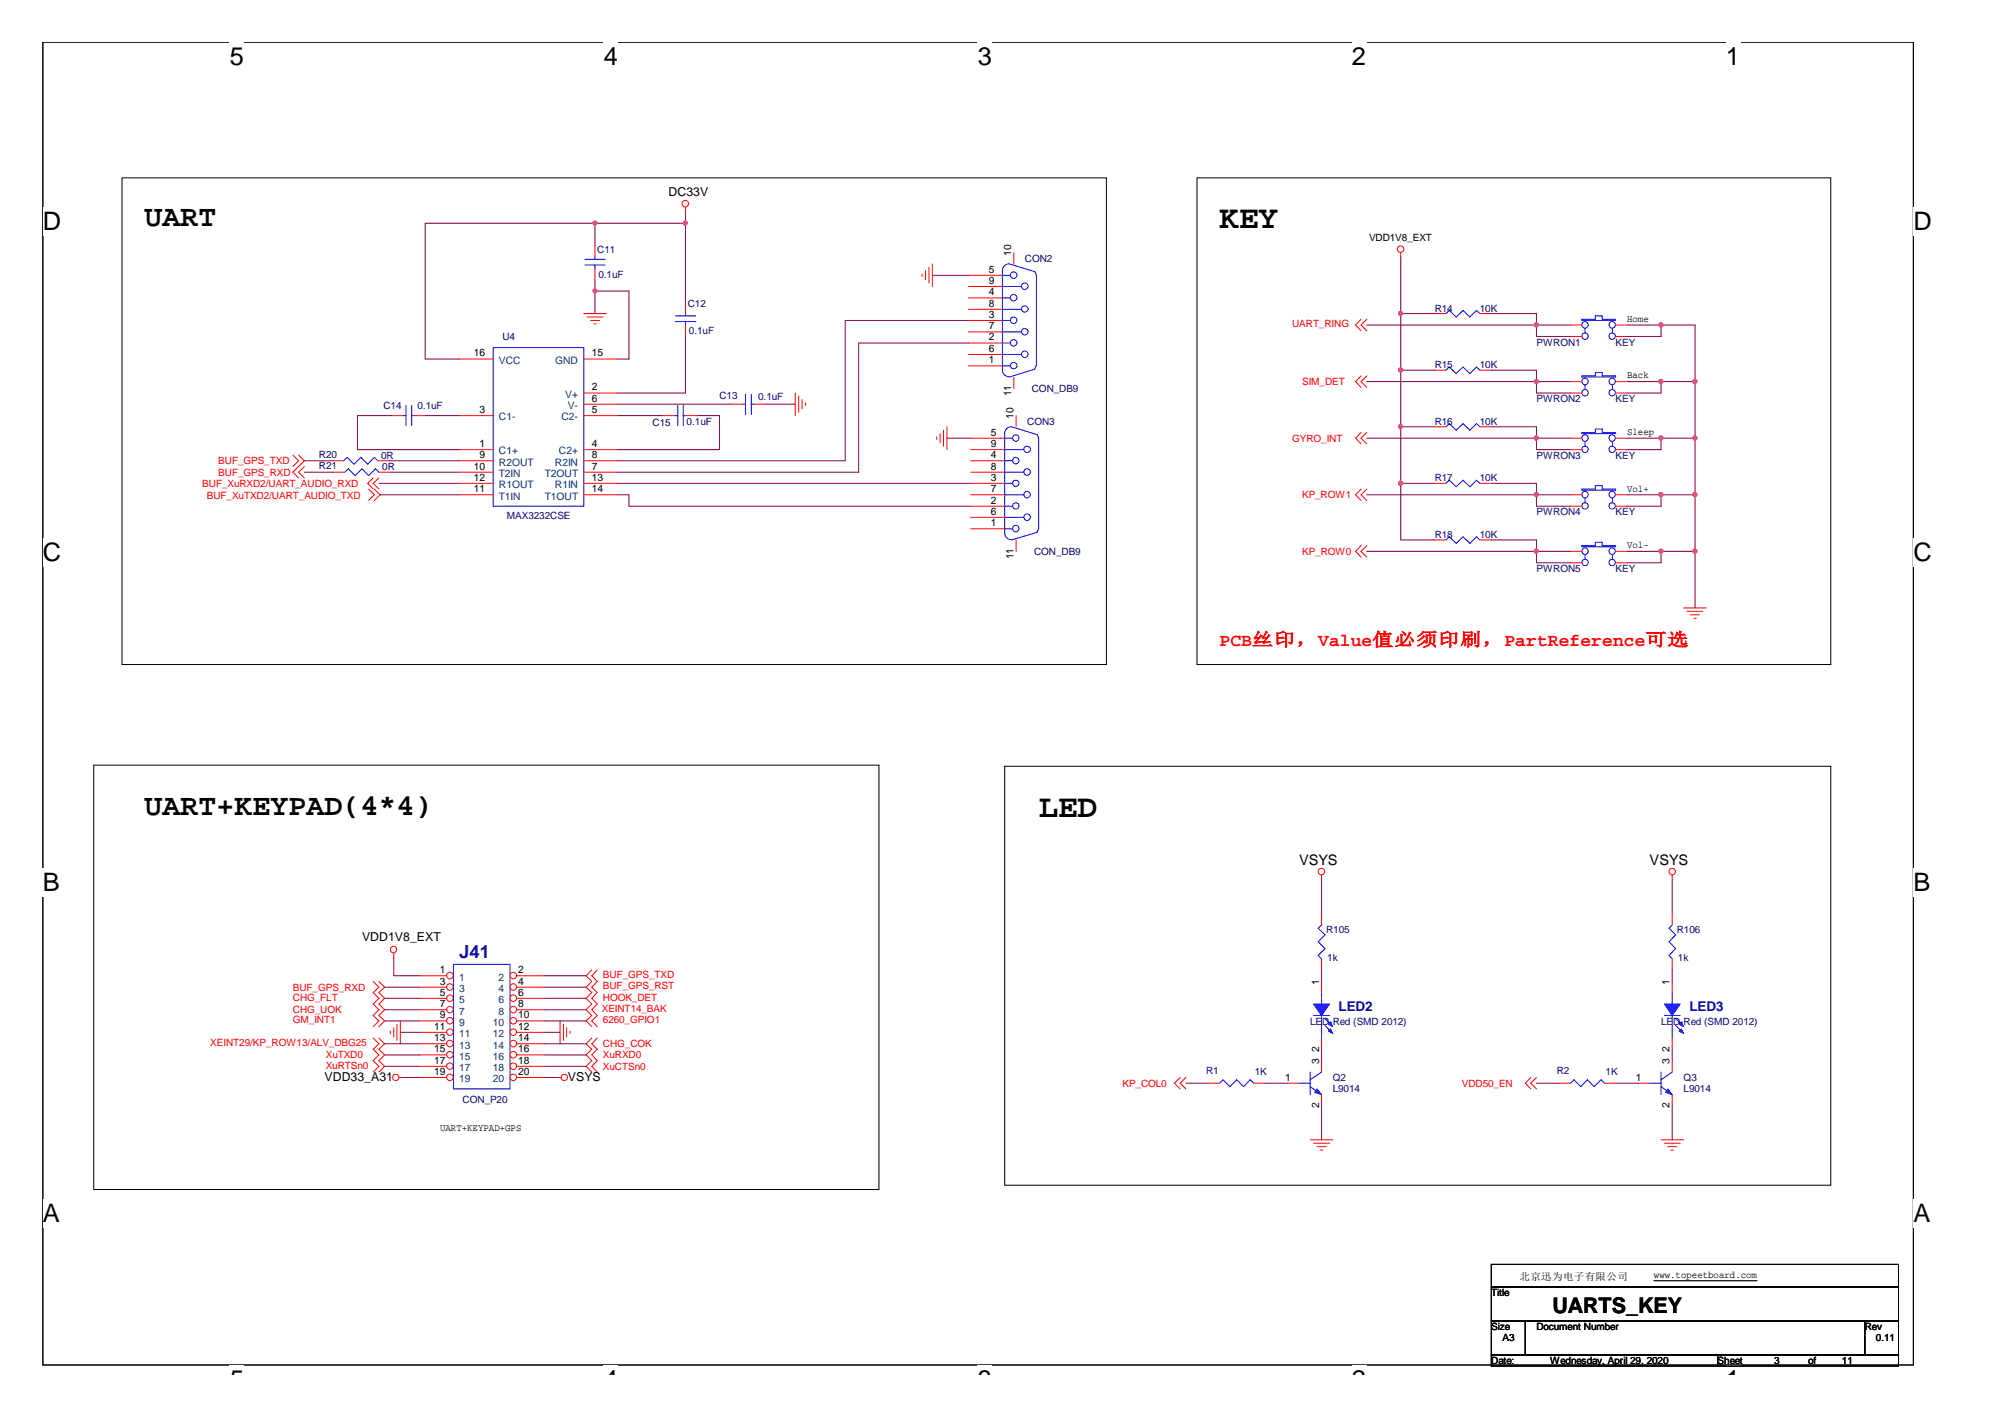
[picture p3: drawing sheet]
<svg xmlns="http://www.w3.org/2000/svg" width="297mm" height="210mm" viewBox="0 0 297 210" stroke-linecap="round" stroke-linejoin="round" font-family="sans-serif">
<path d="M6.3 6.2h277.2v196h-277.2z" fill="none" stroke="#000" stroke-width=".15"/>
<g fill="#fff">
<path d="M34 6.2h2.2v4.3h-2.2z"/>
<path d="M34 202.2h2.2v1.4h-2.2z"/>
<path d="M89.5 6.2h2.1v4.3h-2.1z"/>
<path d="M89.5 202.2h2.1v1.4h-2.1z"/>
<path d="M144.9 6.2h2.1v4.3h-2.1z"/>
<path d="M144.9 202.2h2.1v1.4h-2.1z"/>
<path d="M200.3 6.2h2.1v4.3h-2.1z"/>
<path d="M200.3 202.2h2.1v1.4h-2.1z"/>
<path d="M255.7 6.2h2.1v4.3h-2.1z"/>
<path d="M255.7 202.2h2.1v1.4h-2.1z"/>
<path d="M6.3 30.7h2.8v4.2h-2.8z"/>
<path d="M283.5 30.7h2.7v4.2h-2.7z"/>
<path d="M6.3 79.7h2.8v4.2h-2.8z"/>
<path d="M283.5 79.7h2.7v4.2h-2.7z"/>
<path d="M6.3 128.7h2.6v4.2h-2.6z"/>
<path d="M283.5 128.7h2.5v4.2h-2.5z"/>
<path d="M6.3 177.6h2.6v4.3h-2.6z"/>
<path d="M283.5 177.6h2.5v4.3h-2.5z"/>
</g>
<path d="M18.1 26.3h145.8v72.1h-145.8zM177.3 26.3h93.9v72.1h-93.9zM13.9 113.3h116.3v62.9h-116.3zM148.8 113.5h122.4v62.1h-122.4zM220.9 187.3h60.4v3.3h-60.4zM220.9 190.6h60.4v5.1h-60.4zM220.9 195.7h5.1v5h-5.1zM226 195.7h50.3v5h-50.3zM276.3 195.7h5v5h-5zM220.9 200.7h33.6v1.7h-33.6zM254.5 200.7h26.8v1.7h-26.8z" fill="none" stroke="#000" stroke-width=".15"/>
<path d="M245 189.7h15.3" fill="none" stroke="#000" stroke-width=".18"/>
<g fill="none" stroke="#f00" stroke-width=".15">
<path d="M88.1 36.4v1.7M88.1 39.8v1.7M101.6 30.7v.7M137.6 39.6v2.3M138.1 39.1v3.3M150.2 37.4v1.7M207.5 37.4v.7M86.5 46.5h3.3M87 47h2.3M87.5 47.5h1.3M88 48h.3M101.6 44.8v1.7"/>
<path d="M101.6 48.1v1.7M108.5 59.9h1.6M111.8 59.9h1.7M117.8 58.2v3.4M118.3 58.7v2.4M118.8 59.2v1.4M119.3 59.7v.3M136.6 40.6v.4M137.1 40.1v1.4M143.5 47.5h5M143.5 40.8h5M143.5 42.4h5"/>
<path d="M143.5 44.1h5M143.5 45.8h5M143.5 49.2h5M143.5 50.8h5M143.5 52.5h5M143.5 54.2h5M150.2 55.9v1.6M201.6 47.3l-.8 .8 .8 .9M201.6 55.7l-.8 .8 .8 .9M202.5 47.3l-.9 .8 .9 .9M202.5 55.7l-.9 .8 .9 .9M212.6 54.8h1.6"/>
<path d="M219.2 54.8h1.7M232.7 56.5h1.7M232.7 58.2h1.7M239.4 56.5h1.6M239.4 58.2h1.6M43.4 67.4l.8 .9-.8 .8M44.2 67.4l.9 .9-1.7 1.6 .8 .9M45.1 69.1l-.9 .8 .9 .9M49.3 68.3h1.6M54.6 72.4l.9 .9-.9 .8M55.3 70.8l-.8 .8 .8 .8M55.5 72.4l.8 .9-.8 .8"/>
<path d="M56 68.3h1.7M56.1 70.8l-.8 .8 .8 .8M138.8 64.7v.4M139.3 64.2v1.4M139.8 63.7v2.4M140.3 63.2v3.4M143.8 64.9h5M143.8 66.6h5M143.8 68.3h5M143.8 69.9h5M143.8 71.6h5M143.8 73.3h5"/>
<path d="M143.8 75h5M143.8 76.6h5M143.8 78.3h5M150.5 61.6v1.6M150.5 80v1.7M201.6 72.4l-.8 .9 .8 .8M201.6 64.1l-.8 .8 .8 .9M202.5 72.4l-.9 .9 .9 .8M202.5 64.1l-.9 .8 .9 .9M212.6 63.2h1.6M212.6 71.6h1.6M219.2 63.2h1.7"/>
<path d="M219.2 71.6h1.7M232.7 64.9h1.7M232.7 66.6h1.7M239.4 64.9h1.6M239.4 66.6h1.6M201.6 80.8l-.8 .9 .8 .8M202.5 80.8l-.9 .9 .9 .8M232.7 81.7h1.7M232.7 83.4h1.7M239.4 81.7h1.6M239.4 83.4h1.6M249.4 90.1h3.4"/>
<path d="M249.9 90.6h2.4M250.4 91.1h1.4M251 91.6h.3M195.8 129.6v.7M247.7 129.6v.7M55.3 145.4l.8 .8-.8 .8 .8 .9-.8 .8 .8 .9-.8 .8 .8 .8-.8 .9M55.3 153.8l.8 .8-.8 .8 .8 .9-.8 .8 .8 .9-.8 .8M56.1 145.4l.9 .8-.9 .8 .9 .9-.9 .8 .9 .9-.9 .8 .9 .8-.9 .9M56.1 153.8l.9 .8-.9 .8 .9 .9-.9 .8 .9 .9-.9 .8M57.8 152.8v.3M58.3 141.2v.7M58.3 152.2v1.4"/>
<path d="M58.8 151.7v2.4M59.1 159.6h.7M59.3 151.2v3.4M82.5 159.6h.6M83 151.2v3.4M83.5 151.7v2.4M83.9 152.2v1.4M84.5 152.8v.3M87.7 143.7l-.9 .8 .9 .9-.9 .8 .9 .8-.9 .9 .9 .8-.9 .9 .9 .8-.9 .8 .9 .9M87.7 153.8l-.9 .8 .9 .8-.9 .9 .9 .8-.9 .9 .9 .8M88.5 143.7l-.8 .8 .8 .9-.8 .8 .8 .8-.8 .9 .8 .8-.8 .9 .8 .8-.8 .8 .8 .9M88.5 153.8l-.8 .8 .8 .8-.8 .9 .8 .8-.8 .9 .8 .8"/>
<path d="M174.8 159.6l-.8 .9 .8 .8M175.7 159.6l-.9 .9 .9 .8M195.8 145.4v1.6M195.8 153.8v1.6M226.8 159.6l-.8 .9 .8 .8M227.6 159.6l-.8 .9 .8 .8M179 160.5h1.7M185.7 160.5h1.7M194.1 168.8h3.3M194.6 169.3h2.4M195.1 169.9h1.4M195.6 170.4h.4"/>
<path d="M246.1 168.8h3.3M246.6 169.3h2.3M247.1 169.9h1.3M247.6 170.4h.3"/>
<circle cx="101.5" cy="30.2" r=".49"/>
<circle cx="207.5" cy="36.9" r=".49"/>
<circle cx="195.8" cy="129.1" r=".49"/>
<circle cx="247.7" cy="129.1" r=".48"/>
<circle cx="58.3" cy="140.7" r=".48"/>
<circle cx="58.6" cy="159.6" r=".47"/>
<circle cx="83.6" cy="159.6" r=".47"/>
</g>
<g fill="none" stroke="#00f" stroke-width=".15">
<path d="M86.7 39.3h3M86.7 38.4h3M88.1 38.1v.3M88.1 39.3v.5M149.5 39.1a.96 .96 0 0 0-1 1M149.5 39.1l3.9 1.2M100.1 47.6h3M100.1 46.8h3M101.6 46.5v.3M101.6 47.6v.5M110.1 59.9h.3M110.4 58.4v3"/>
<path d="M111.3 59.9h.5M111.3 58.4v3M148.5 54.8a.98 .98 0 0 0 1 1M148.5 40.8h1.2M148.5 42.4h2.8M148.5 44.1h1.2M148.5 45.8h2.8M148.5 47.5h1.2M148.5 49.2h2.8M148.5 50.8h1.2M148.5 52.5h2.8M148.5 54.2h1.2"/>
<path d="M148.5 40.1v14.7M153.3 40.3l.2 .4M153.4 54.7l-3.9 1.2M153.5 54.2l-.2 .4M153.5 40.8v13.4M214.2 54.8l.5-.4 1 .9 1-.9 1.1 .9 .9-.9 .5 .4M234.4 55.7h1.9v-.5h1.1v.5h2v.2h-5zM234.8 57v.7M238.9 57v.7M50.9 68.3l.5-.6 1.1 1.1 1-1.1 1 1.1 1-1.1 .5 .6M148.8 79a.96 .96 0 0 0 1 .9M148.8 64.9h1.2"/>
<path d="M148.8 66.6h2.9M148.8 68.3h1.2M148.8 69.9h2.9M148.8 71.6h1.2M148.8 73.3h2.9M148.8 75h1.2M148.8 76.6h2.9M148.8 78.3h1.2M148.8 64.2v14.8M149.8 63.2a.96 .96 0 0 0-1 1M149.9 63.2l3.8 1.2M153.6 64.4l.2 .5"/>
<path d="M153.7 78.8l-3.8 1.2M153.8 78.3l-.2 .5M153.9 64.9v13.4M214.2 63.2l.5-.4 1 .9 1-.9 1.1 .9 .9-.9 .5 .4M214.2 71.6l.5-.5 1 1 1-1 1.1 1 .9-1 .5 .5M234.4 64.1h1.9v-.5h1.1v.5h2v.1h-5zM234.8 65.4v.7M238.9 65.4v.7M234.4 80.8h1.9v-.5h1.1v.5h2v.2h-5zM234.8 82.2v.7M238.9 82.2v.7M67.2 142.8h8.4v18.5h-8.4z"/>
<path d="M194.6 150.4h2.4M195.8 147v1.7M195.8 150.4v3.4M196.3 150.9l1 1M196.3 151.9l1 1M180.7 160.5l.5-.6 1 1.1 1-1.1 1 1.1 1-1.1 .5 .6"/>
<circle cx="150.2" cy="40.8" r=".49"/>
<circle cx="150.2" cy="47.4" r=".49"/>
<circle cx="150.2" cy="50.8" r=".49"/>
<circle cx="150.2" cy="44.1" r=".49"/>
<circle cx="150.2" cy="54.2" r=".48"/>
<circle cx="151.8" cy="52.5" r=".49"/>
<circle cx="151.8" cy="42.4" r=".49"/>
<circle cx="151.8" cy="49.1" r=".49"/>
<circle cx="151.8" cy="45.8" r=".48"/>
<circle cx="234.8" cy="56.5" r=".48"/>
<circle cx="234.8" cy="58.2" r=".47"/>
<circle cx="238.8" cy="56.5" r=".48"/>
<circle cx="238.8" cy="58.2" r=".47"/>
<circle cx="150.5" cy="64.9" r=".48"/>
<circle cx="150.5" cy="78.3" r=".48"/>
<circle cx="150.5" cy="68.2" r=".48"/>
<circle cx="150.5" cy="74.9" r=".47"/>
<circle cx="150.5" cy="71.6" r=".47"/>
<circle cx="152.2" cy="76.6" r=".49"/>
<circle cx="152.2" cy="69.9" r=".49"/>
<circle cx="152.2" cy="73.3" r=".49"/>
<circle cx="152.2" cy="66.6" r=".48"/>
<circle cx="234.8" cy="64.9" r=".48"/>
<circle cx="234.8" cy="66.6" r=".47"/>
<circle cx="238.8" cy="64.9" r=".48"/>
<circle cx="238.8" cy="66.6" r=".47"/>
<circle cx="234.8" cy="81.6" r=".48"/>
<circle cx="234.8" cy="83.3" r=".47"/>
<circle cx="238.8" cy="81.6" r=".48"/>
<circle cx="238.8" cy="83.3" r=".47"/>
</g>
<g fill="#00f" stroke="#00f" stroke-width=".15">
<path d="M194.6 148.7h2.4l-1.2 1.7z" fill-rule="evenodd"/>
<path d="M197.1 152.4l.3 .7-.6-.3z" fill-rule="evenodd"/>
<path d="M197.1 151.4l.3 .7-.6-.4z" fill-rule="evenodd"/>
</g>
<circle cx="66.7" cy="144.5" r=".49" fill="#fff" stroke="#f00" stroke-width=".15"/>
<path d="M62.2 144.5h4" fill="none" stroke="#f00" stroke-width=".15"/>
<circle cx="76.1" cy="144.5" r=".49" fill="#fff" stroke="#f00" stroke-width=".15"/>
<path d="M76.6 144.5h4" fill="none" stroke="#f00" stroke-width=".15"/>
<circle cx="66.7" cy="146.2" r=".49" fill="#fff" stroke="#f00" stroke-width=".15"/>
<path d="M62.2 146.2h4" fill="none" stroke="#f00" stroke-width=".15"/>
<circle cx="76.1" cy="146.2" r=".49" fill="#fff" stroke="#f00" stroke-width=".15"/>
<path d="M76.6 146.2h4" fill="none" stroke="#f00" stroke-width=".15"/>
<circle cx="66.7" cy="147.9" r=".49" fill="#fff" stroke="#f00" stroke-width=".15"/>
<path d="M62.2 147.9h4" fill="none" stroke="#f00" stroke-width=".15"/>
<circle cx="76.1" cy="147.9" r=".49" fill="#fff" stroke="#f00" stroke-width=".15"/>
<path d="M76.6 147.9h4" fill="none" stroke="#f00" stroke-width=".15"/>
<circle cx="66.7" cy="149.6" r=".49" fill="#fff" stroke="#f00" stroke-width=".15"/>
<path d="M62.2 149.6h4" fill="none" stroke="#f00" stroke-width=".15"/>
<circle cx="76.1" cy="149.6" r=".49" fill="#fff" stroke="#f00" stroke-width=".15"/>
<path d="M76.6 149.6h4" fill="none" stroke="#f00" stroke-width=".15"/>
<circle cx="66.7" cy="151.2" r=".49" fill="#fff" stroke="#f00" stroke-width=".15"/>
<path d="M62.2 151.2h4" fill="none" stroke="#f00" stroke-width=".15"/>
<circle cx="76.1" cy="151.2" r=".49" fill="#fff" stroke="#f00" stroke-width=".15"/>
<path d="M76.6 151.2h4" fill="none" stroke="#f00" stroke-width=".15"/>
<circle cx="66.7" cy="152.9" r=".49" fill="#fff" stroke="#f00" stroke-width=".15"/>
<path d="M62.2 152.9h4" fill="none" stroke="#f00" stroke-width=".15"/>
<circle cx="76.1" cy="152.9" r=".49" fill="#fff" stroke="#f00" stroke-width=".15"/>
<path d="M76.6 152.9h4" fill="none" stroke="#f00" stroke-width=".15"/>
<circle cx="66.7" cy="154.6" r=".49" fill="#fff" stroke="#f00" stroke-width=".15"/>
<path d="M62.2 154.6h4" fill="none" stroke="#f00" stroke-width=".15"/>
<circle cx="76.1" cy="154.6" r=".49" fill="#fff" stroke="#f00" stroke-width=".15"/>
<path d="M76.6 154.6h4" fill="none" stroke="#f00" stroke-width=".15"/>
<circle cx="66.7" cy="156.2" r=".49" fill="#fff" stroke="#f00" stroke-width=".15"/>
<path d="M62.2 156.3h4" fill="none" stroke="#f00" stroke-width=".15"/>
<circle cx="76.1" cy="156.2" r=".49" fill="#fff" stroke="#f00" stroke-width=".15"/>
<path d="M76.6 156.3h4" fill="none" stroke="#f00" stroke-width=".15"/>
<circle cx="66.7" cy="157.9" r=".49" fill="#fff" stroke="#f00" stroke-width=".15"/>
<path d="M62.2 158h4" fill="none" stroke="#f00" stroke-width=".15"/>
<circle cx="76.1" cy="157.9" r=".49" fill="#fff" stroke="#f00" stroke-width=".15"/>
<path d="M76.6 158h4" fill="none" stroke="#f00" stroke-width=".15"/>
<circle cx="66.7" cy="159.6" r=".49" fill="#fff" stroke="#f00" stroke-width=".15"/>
<path d="M62.2 159.6h4" fill="none" stroke="#f00" stroke-width=".15"/>
<circle cx="76.1" cy="159.6" r=".49" fill="#fff" stroke="#f00" stroke-width=".15"/>
<g fill="none" stroke="#f00" stroke-width=".15">
<path d="M68 53.2h5.1M86.5 58.2h5M86.5 59.9h5M86.5 53.2h5M212.6 46.5h1.6M219.2 46.5h1.7M232.7 48.1h1.7M232.7 49.8h1.7M239.4 48.1h1.6M239.4 49.8h1.6M49.4 69.9h1.7M56.1 69.9h1.7"/>
<path d="M58 61.6h1.6M61.3 61.6h1.7M68 69.9h5.1M68 61.6h5.1M68 66.6h5.1M68 68.3h5.1M68 73.3h5.1M68 71.6h5.1M86.5 69.9h5M86.5 61.6h5M86.5 66.6h5M86.5 68.3h5"/>
<path d="M86.5 73.3h5M86.5 71.6h5M98.2 61.6h1.7M101.6 61.6h1.7M212.6 80h1.6M219.2 80h1.7M232.7 73.3h1.7M232.7 75h1.7M239.4 73.3h1.6M239.4 75h1.6M195.8 135.3v1.7M247.7 135.3v1.7"/>
<path d="M76.6 159.6h4M195.8 142v1.7M195.8 157.1v1.7M247.7 142v1.7M247.7 145.4v1.6M247.7 153.8v1.6M247.7 157.1v1.7M190.8 160.5h1.6M195.8 162.2v1.6M231 160.5h1.7M237.7 160.5h1.7M242.7 160.5h1.7"/>
<path d="M247.7 162.2v1.6"/>
</g>
<g fill="none" stroke="#00f" stroke-width=".15">
<path d="M73.1 51.5h13.4v23.5h-13.4zM214.2 46.5l.5-.5 1 1 1-1 1.1 1 .9-1 .5 .5M234.4 47.3h1.9v-.5h1.1v.5h2v.2h-5zM234.8 48.7v.6M238.9 48.7v.6M51.1 69.9l.5-.5 1 1.1 1-1.1 1 1.1 1-1.1 .5 .5M59.6 61.6h.6M60.2 60v3M61 61.6h.3M61 60v3M99.9 61.6h.5M100.4 60v3"/>
<path d="M101.2 61.6h.4M101.2 60v3M214.2 80l.5-.5 1 1 1-1 1.1 1 .9-1 .5 .5M234.4 72.4h1.9v-.5h1.1v.5h2v.2h-5zM234.8 73.8v.7M238.9 73.8v.7M195.8 137l-.5 .5 1 1-1 1 1 1-1 1 .5 .5M247.7 137l-.4 .5 .9 1-.9 1 .9 1-.9 1 .4 .5M194.1 158.8v3.4M195.8 158.8l-1.7 1.1M246.1 158.8v3.4M246.6 150.4h2.3"/>
<path d="M247.7 147v1.7M247.7 150.4v3.4M247.7 158.8l-1.6 1.1M248.2 150.9l1.1 1M248.2 151.9l1.1 1M192.4 160.5h1.7M194.1 161l1.7 1.2M232.7 160.5l.5-.6 1 1.1 1-1.1 1 1.1 1-1.1 .5 .6M244.4 160.5h1.7M246.1 161l1.6 1.2"/>
<circle cx="234.8" cy="48.1" r=".48"/>
<circle cx="234.8" cy="49.8" r=".47"/>
<circle cx="238.8" cy="48.1" r=".48"/>
<circle cx="238.8" cy="49.8" r=".47"/>
<circle cx="234.8" cy="73.3" r=".48"/>
<circle cx="234.8" cy="74.9" r=".47"/>
<circle cx="238.8" cy="73.3" r=".48"/>
<circle cx="238.8" cy="74.9" r=".47"/>
</g>
<g fill="#00f" stroke="#00f" stroke-width=".15">
<path d="M246.6 148.7h2.3l-1.2 1.7z" fill-rule="evenodd"/>
<path d="M248.8 152.8l.3-.4 .3 .7z" fill-rule="evenodd"/>
<path d="M248.8 151.7l.3-.3 .3 .7z" fill-rule="evenodd"/>
<path d="M195.1 161.3l.7 .9-1-.4z" fill-rule="evenodd"/>
<path d="M247.1 161.3l.6 .9-.9-.4z" fill-rule="evenodd"/>
</g>
<g fill="none" stroke="#800040" stroke-width=".15">
<path d="M88.1 33.1v3.3M101.6 33.1h-38.6v20.1h5M101.6 31.4v13.4M207.5 38.1v41.9h5.1M88.1 43.1h5.1v10.1h-1.7M88.1 41.5v5M91.5 59.9h17M101.6 49.8v8.4h-10.1M113.5 59.9h4.3M138.1 40.8h5.4M143.5 47.5h-18.3v20.8h-33.7M143.5 50.8h-16.3v19.1h-35.7"/>
<path d="M202.5 48.1h30.2M202.5 56.5h30.2M207.5 46.5h5.1M207.5 54.8h5.1M220.9 54.8h6.7v3.4h5.1M220.9 46.5h6.7v3.3h5.1M241 48.1h10.1v42M241 56.5h10.1M246.1 56.5v1.7h-5.1M246.1 48.1v1.7h-5.1M45.1 68.3h4.2M45.1 69.9h4.3"/>
<path d="M56.1 71.6h11.9M56.3 73.3h11.7M57.7 68.3h10.3M57.8 69.9h10.2M58 61.6h-5v5h15M63 61.6h5M91.5 71.6h52.3M91.5 73.3h1.7v1.7h50.6M91.5 61.6h6.7M103.3 61.6h3.3v5h-15.1M140.3 64.9h3.5M202.5 73.3h30.2"/>
<path d="M202.5 64.9h30.2M207.5 71.6h5.1M207.5 63.2h5.1M220.9 71.6h6.7v3.4h5.1M220.9 63.2h6.7v3.4h5.1M220.9 80h6.7v3.4h5.1M241 73.3h10.1M241 64.9h10.1M246.1 73.3v1.7h-5.1M246.1 64.9v1.7h-5.1M202.5 81.7h30.2M241 81.7h10.1"/>
<path d="M246.1 81.7v1.7h-5.1M195.8 130.3v5M247.7 130.3v5M57 147.9h5.2M57 149.6h5.2M57 151.2h5.2M57 146.2h5.2M57 158h5.2M57 156.3h5.2M57 154.6h5.2M58.3 141.9v2.6h3.9M59.3 152.9h2.9"/>
<path d="M59.8 159.6h2.4M80.6 144.5h6.2M80.6 152.9h2.4M80.6 159.6h1.9M80.6 147.9h6.2M80.6 149.6h6.2M80.6 151.2h6.2M80.6 146.2h6.2M80.6 158h6.2M80.6 156.3h6.2M80.6 154.6h6.2M195.8 143.7v1.7"/>
<path d="M195.8 155.4v1.7M247.7 143.7v1.7M247.7 155.4v1.7M175.7 160.5h3.3M187.4 160.5h3.4M195.8 163.8v5M227.6 160.5h3.4M239.4 160.5h3.3M247.7 163.8v5"/>
</g>
<g fill="#f0f" stroke="#f0f" stroke-width=".15">
<circle cx="101.5" cy="33" r=".32"/>
<circle cx="88.1" cy="43.1" r=".31"/>
<circle cx="88.1" cy="33" r=".31"/>
<circle cx="251.1" cy="56.5" r=".32"/>
<circle cx="246.1" cy="48.1" r=".32"/>
<circle cx="246.1" cy="56.5" r=".32"/>
<circle cx="251.1" cy="64.9" r=".32"/>
<circle cx="246.1" cy="64.9" r=".32"/>
<circle cx="251.1" cy="73.3" r=".32"/>
<circle cx="246.1" cy="73.3" r=".32"/>
<circle cx="251.1" cy="81.6" r=".32"/>
<circle cx="246.1" cy="81.6" r=".32"/>
<circle cx="227.6" cy="48.1" r=".32"/>
<circle cx="227.6" cy="64.9" r=".32"/>
<circle cx="227.6" cy="73.3" r=".32"/>
<circle cx="227.6" cy="81.6" r=".32"/>
<circle cx="227.6" cy="56.5" r=".32"/>
<circle cx="207.5" cy="46.4" r=".32"/>
<circle cx="207.5" cy="63.2" r=".32"/>
<circle cx="207.5" cy="54.8" r=".32"/>
<circle cx="207.5" cy="71.6" r=".32"/>
</g>
<g font-size="4.8">
<text x="180.7" y="33.8">KEY</text>
<text x="153.9" y="121">LED</text>
</g>
<g font-size="4.5">
<text x="21.4" y="33.5">UART</text>
<text x="21.4" y="120.7">UART+KEYPAD(4*4)</text>
</g>
<g font-size="3.8">
<text x="34" y="9.6">5</text>
<text x="89.5" y="9.6">4</text>
<text x="144.9" y="9.6">3</text>
<text x="200.3" y="9.6">2</text>
<text x="255.7" y="9.6">1</text>
<text x="6.3" y="34.1">D</text>
<text x="283.5" y="34.1">D</text>
<text x="6.3" y="83.1">C</text>
<text x="283.5" y="83.1">C</text>
<text x="6.3" y="132.1">B</text>
<text x="283.5" y="132.1">B</text>
<text x="6.3" y="181">A</text>
<text x="283.5" y="181">A</text>
<text x="34" y="205.6">5</text>
<text x="89.5" y="205.6">4</text>
<text x="144.9" y="205.6">3</text>
<text x="200.3" y="205.6">2</text>
<text x="255.7" y="205.6">1</text>
</g>
<text font-size="3.2" x="230" y="194.5">UARTS_KEY</text>
<text font-size="2.7" fill="#f00" x="180.7" y="95.6">PCB丝印，Value值必须印刷，PartReference可选</text>
<text font-size="2.7" fill="#000080" x="68" y="142">J41</text>
<g font-size="2.2">
<text x="192.4" y="128.1">VSYS</text>
<text x="244.4" y="128.1">VSYS</text>
</g>
<g font-size="2" fill="#000080">
<text x="198.3" y="149.7">LED2</text>
<text x="250.3" y="149.7">LED3</text>
</g>
<g font-size="1.8">
<text x="99.1" y="29">DC33V</text>
<text x="53.6" y="139.3">VDD1V8_EXT</text>
<text x="48.1" y="160.1">VDD33_A31</text>
<text x="84.1" y="160.1">VSYS</text>
</g>
<g font-size="1.5">
<text x="202.8" y="35.7">VDD1V8_EXT</text>
<text x="146.5" y="40.4">5</text>
<text x="149.8" y="37.9" transform="rotate(-90 149.8 37.9)">10</text>
<text x="146.5" y="42.1">9</text>
<text x="146.5" y="43.7">4</text>
<text x="146.5" y="45.4">8</text>
<text x="146.5" y="47.1">3</text>
<text x="241" y="47.7">Home</text>
<text x="70.2" y="52.8">16</text>
<text x="87.7" y="52.8">15</text>
<text x="146.5" y="48.8">7</text>
<text x="146.5" y="50.4">2</text>
<text x="146.5" y="52.1">6</text>
<text x="146.5" y="53.8">1</text>
<text x="87.7" y="57.8">2</text>
<text x="87.7" y="59.5">6</text>
<text x="149.8" y="58.7" transform="rotate(-90 149.8 58.7)">11</text>
<text x="241" y="56.1">Back</text>
<text x="71" y="61.2">3</text>
<text x="87.7" y="61.2">5</text>
<text x="146.8" y="64.5">5</text>
<text x="150.2" y="62" transform="rotate(-90 150.2 62)">10</text>
<text x="241" y="64.4">Sleep</text>
<text x="70.2" y="69.6">10</text>
<text x="70.2" y="71.2">12</text>
<text x="71" y="66.2">1</text>
<text x="71" y="67.9">9</text>
<text x="87.7" y="69.6">7</text>
<text x="87.7" y="67.9">8</text>
<text x="87.7" y="71.2">13</text>
<text x="87.7" y="66.2">4</text>
<text x="146.8" y="66.2">9</text>
<text x="146.8" y="67.9">4</text>
<text x="146.8" y="69.6">8</text>
<text x="146.8" y="71.2">3</text>
<text x="70.2" y="72.9">11</text>
<text x="87.7" y="72.9">14</text>
<text x="146.8" y="72.9">7</text>
<text x="146.8" y="74.6">2</text>
<text x="146.8" y="76.3">6</text>
<text x="146.8" y="77.9">1</text>
<text x="241" y="72.8">Vol+</text>
<text x="150.2" y="82.9" transform="rotate(-90 150.2 82.9)">11</text>
<text x="241" y="81.2">Vol-</text>
<text x="65.2" y="144.2">1</text>
<text x="65.2" y="145.9">3</text>
<text x="65.2" y="147.5">5</text>
<text x="65.2" y="149.2">7</text>
<text x="76.8" y="144.2">2</text>
<text x="76.8" y="145.9">4</text>
<text x="76.8" y="147.5">6</text>
<text x="76.8" y="149.2">8</text>
<text x="195.4" y="145.9" transform="rotate(-90 195.4 145.9)">1</text>
<text x="247.4" y="145.9" transform="rotate(-90 247.4 145.9)">1</text>
<text x="64.3" y="152.5">11</text>
<text x="64.3" y="154.2">13</text>
<text x="64.3" y="155.9">15</text>
<text x="65.2" y="150.8">9</text>
<text x="76.8" y="150.8">10</text>
<text x="76.8" y="152.5">12</text>
<text x="76.8" y="154.2">14</text>
<text x="76.8" y="155.9">16</text>
<text x="195.4" y="155.8" transform="rotate(-90 195.4 155.8)">2</text>
<text x="247.4" y="155.8" transform="rotate(-90 247.4 155.8)">2</text>
<text x="64.3" y="157.6">17</text>
<text x="64.3" y="159.2">19</text>
<text x="76.8" y="157.6">18</text>
<text x="76.8" y="159.2">20</text>
<text x="190.4" y="160.1">1</text>
<text x="195.4" y="157.6" transform="rotate(-90 195.4 157.6)">3</text>
<text x="242.4" y="160.1">1</text>
<text x="247.4" y="157.6" transform="rotate(-90 247.4 157.6)">3</text>
<text x="65.2" y="167.6">UART+KEYPAD+GPS</text>
<text x="195.4" y="164.2" transform="rotate(-90 195.4 164.2)">2</text>
<text x="247.4" y="164.2" transform="rotate(-90 247.4 164.2)">2</text>
<text x="220.9" y="192">Title</text>
<text x="225.1" y="189.5">北京迅为电子有限公司</text>
<text x="245" y="189.4">www.topeetboard.com</text>
<text x="220.9" y="197">Size</text>
<text x="227.6" y="197">Document Number</text>
<text x="276.3" y="197">Rev</text>
<text x="220.9" y="202.1">Date:</text>
<text x="222.6" y="198.7">A3</text>
<text x="229.7" y="202.1">Wednesday, April 29, 2020</text>
<text x="254.5" y="202.1">Sheet</text>
<text x="262.8" y="202.1">3</text>
<text x="267.9" y="202.1">of</text>
<text x="272.9" y="202.1">11</text>
<text x="277.9" y="198.7">0.11</text>
</g>
<g font-size="1.5" fill="#000080">
<text x="88.5" y="37.4">C11</text>
<text x="88.6" y="41.1">0.1uF</text>
<text x="151.8" y="38.8">CON2</text>
<text x="101.9" y="45.5">C12</text>
<text x="212.6" y="46.2">R14</text>
<text x="219.2" y="46.2">10K</text>
<text x="74.4" y="50.3">U4</text>
<text x="102.1" y="49.5">0.1uF</text>
<text x="227.6" y="51.2">PWRON1</text>
<text x="239.4" y="51.2">KEY</text>
<text x="106.6" y="59.1">C13</text>
<text x="112.3" y="59.2">0.1uF</text>
<text x="152.9" y="58.1">CON_DB9</text>
<text x="212.6" y="54.5">R15</text>
<text x="219.2" y="54.5">10K</text>
<text x="227.6" y="59.6">PWRON2</text>
<text x="239.4" y="59.6">KEY</text>
<text x="56.8" y="60.6">C14</text>
<text x="61.8" y="60.6">0.1uF</text>
<text x="96.7" y="63.1">C15</text>
<text x="101.7" y="62.9">0.1uF</text>
<text x="152.2" y="62.9">CON3</text>
<text x="212.6" y="62.9">R16</text>
<text x="219.2" y="62.9">10K</text>
<text x="47.2" y="67.8">R20</text>
<text x="47.2" y="69.4">R21</text>
<text x="56.5" y="68">0R</text>
<text x="56.6" y="69.6">0R</text>
<text x="212.6" y="71.3">R17</text>
<text x="219.2" y="71.3">10K</text>
<text x="227.6" y="68">PWRON3</text>
<text x="239.4" y="68">KEY</text>
<text x="75.1" y="76.8">MAX3232CSE</text>
<text x="227.6" y="76.3">PWRON4</text>
<text x="239.4" y="76.3">KEY</text>
<text x="153.2" y="82.2">CON_DB9</text>
<text x="212.6" y="79.7">R18</text>
<text x="219.2" y="79.7">10K</text>
<text x="227.6" y="84.7">PWRON5</text>
<text x="239.4" y="84.7">KEY</text>
<text x="196.5" y="138.2">R105</text>
<text x="196.6" y="142.4">1k</text>
<text x="248.4" y="138.2">R106</text>
<text x="248.6" y="142.4">1k</text>
<text x="194.1" y="151.8">LE</text>
<text x="195.9" y="151.8">D-Red (SMD 2012)</text>
<text x="246.1" y="151.8">LE</text>
<text x="247.9" y="151.8">D-Red (SMD 2012)</text>
<text x="178.7" y="159.1">R1</text>
<text x="185.9" y="159.3">1K</text>
<text x="197.4" y="160.2">Q2</text>
<text x="197.4" y="161.8">L9014</text>
<text x="230.6" y="159.1">R2</text>
<text x="237.9" y="159.3">1K</text>
<text x="249.4" y="160.2">Q3</text>
<text x="249.4" y="161.8">L9014</text>
<text x="68.5" y="163.3">CON_P20</text>
</g>
<g font-size="1.5" fill="#004080">
<text x="73.9" y="53.9">VCC</text>
<text x="82.3" y="53.9">GND</text>
<text x="83.7" y="58.9">V+</text>
<text x="73.9" y="62.3">C1-</text>
<text x="83.2" y="62.3">C2-</text>
<text x="84.1" y="60.6">V-</text>
<text x="73.9" y="67.3">C1+</text>
<text x="73.9" y="69">R2OUT</text>
<text x="73.9" y="70.7">T2IN</text>
<text x="80.7" y="70.7">T2OUT</text>
<text x="82.2" y="69">R2IN</text>
<text x="82.8" y="67.3">C2+</text>
<text x="73.9" y="74">T1IN</text>
<text x="73.9" y="72.3">R1OUT</text>
<text x="80.7" y="74">T1OUT</text>
<text x="82.2" y="72.3">R1IN</text>
<text x="68" y="145.3">1</text>
<text x="68" y="147">3</text>
<text x="68" y="148.6">5</text>
<text x="73.9" y="145.3">2</text>
<text x="73.9" y="147">4</text>
<text x="73.9" y="148.6">6</text>
<text x="68" y="150.3">7</text>
<text x="68" y="151.9">9</text>
<text x="68" y="153.6">11</text>
<text x="68" y="155.3">13</text>
<text x="73" y="151.9">10</text>
<text x="73" y="153.6">12</text>
<text x="73" y="155.3">14</text>
<text x="73.9" y="150.3">8</text>
<text x="68" y="157">15</text>
<text x="68" y="158.7">17</text>
<text x="68" y="160.3">19</text>
<text x="73" y="157">16</text>
<text x="73" y="158.7">18</text>
<text x="73" y="160.3">20</text>
</g>
<g font-size="1.5" fill="#f00">
<text x="191.4" y="48.5">UART_RING</text>
<text x="192.9" y="57">SIM_DET</text>
<text x="191.4" y="65.4">GYRO_INT</text>
<text x="32.3" y="68.8">BUF_GPS_TXD</text>
<text x="32.3" y="70.5">BUF_GPS_RXD</text>
<text x="30" y="72.2">BUF_XuRXD2/UART_AUDIO_RXD</text>
<text x="30.6" y="74">BUF_XuTXD2/UART_AUDIO_TXD</text>
<text x="192.9" y="73.8">KP_ROW1</text>
<text x="192.9" y="82.2">KP_ROW0</text>
<text x="43.4" y="148.2">CHG_FLT</text>
<text x="43.4" y="146.7">BUF_GPS_RXD</text>
<text x="89.2" y="149.9">XEINT14_BAK</text>
<text x="89.3" y="148.2">HOOK_DET</text>
<text x="89.3" y="144.9">BUF_GPS_TXD</text>
<text x="89.3" y="146.6">BUF_GPS_RST</text>
<text x="31.2" y="155">XEINT29/KP_ROW13/ALV_DBG25</text>
<text x="43.4" y="150.1">CHG_UOK</text>
<text x="43.4" y="151.6">GM_INT1</text>
<text x="89.3" y="151.6">6260_GPIO1</text>
<text x="89.3" y="155.1">CHG_COK</text>
<text x="48.3" y="158.3">XuRTSn0</text>
<text x="48.3" y="156.8">XuTXD0</text>
<text x="89.3" y="158.5">XuCTSn0</text>
<text x="89.3" y="156.8">XuRXD0</text>
<text x="166.3" y="161">KP_COL0</text>
<text x="216.6" y="161">VDD50_EN</text>
</g>
</svg>
